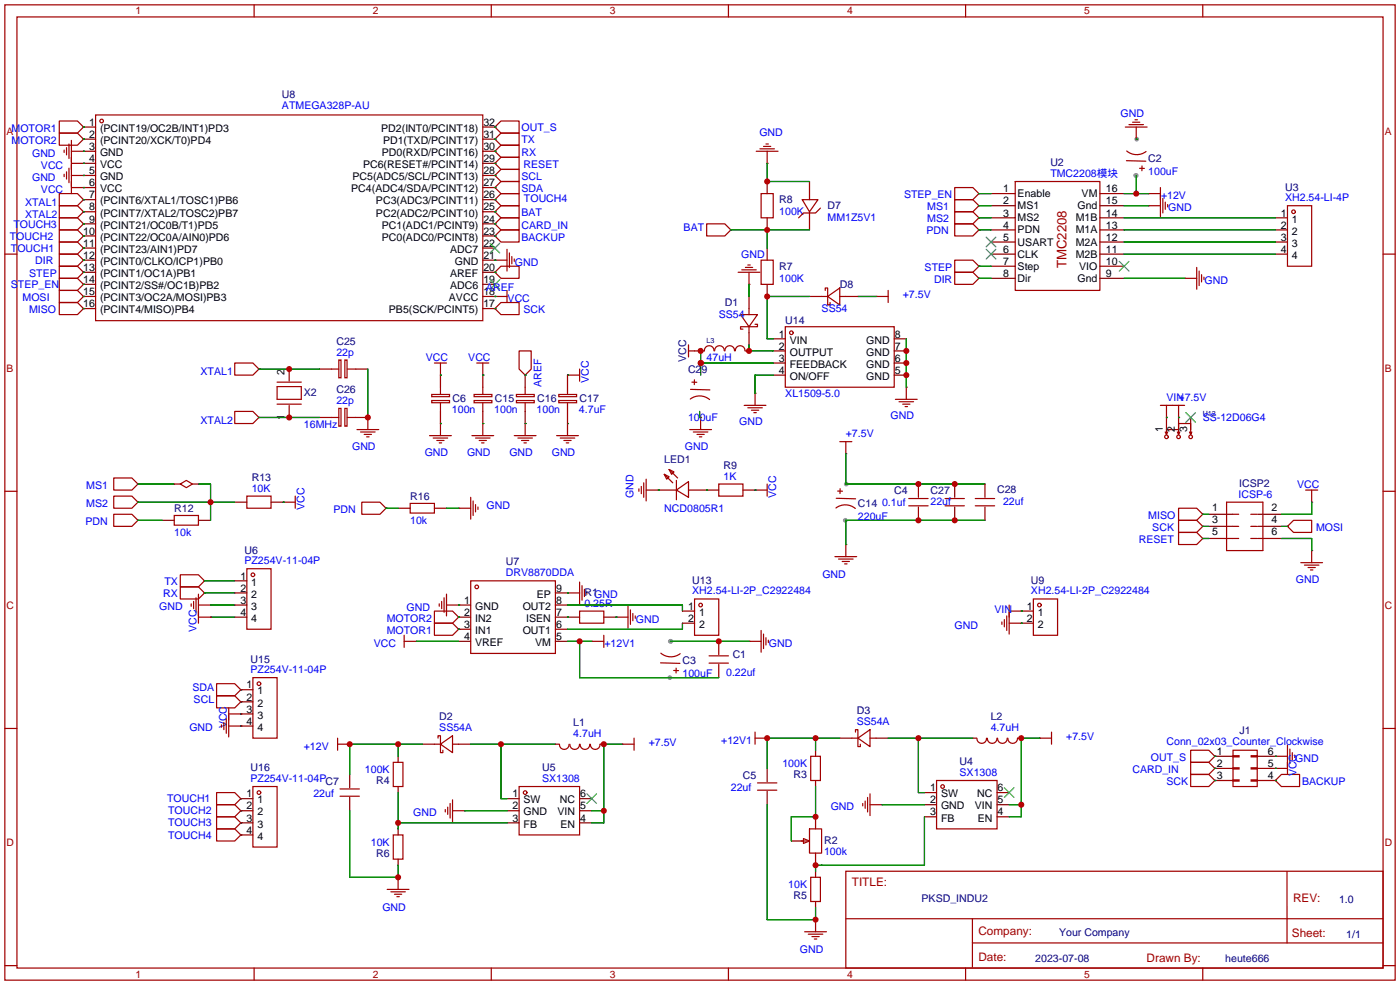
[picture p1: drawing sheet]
<svg xmlns="http://www.w3.org/2000/svg" width="294mm" height="207mm" viewBox="0 0 294 207" stroke-linecap="round" stroke-linejoin="round" font-family="sans-serif">
<g fill="#999">
<circle cx="140.6" cy="142.2" r=".51"/>
<circle cx="140.8" cy="134.6" r=".51"/>
<circle cx="238.4" cy="36.8" r=".51"/>
<circle cx="238.6" cy="29.2" r=".51"/>
<circle cx="177.7" cy="101.6" r=".51"/>
<circle cx="177.4" cy="109.2" r=".51"/>
<circle cx="238.5" cy="36.8" r=".51"/>
<circle cx="140.7" cy="134.6" r=".51"/>
</g>
<g fill="none" stroke="#a10000" stroke-width=".25">
<path d="M1 1h291.9v204.7h-291.9zM3.6 3.6h286.7v199.6h-286.7zM53.3 1v2.6M103.1 1v2.6M152.9 1v2.6M202.7 1v2.6M252.5 1v2.6M12.4 25.4h3.9l1.2 1.3-1.2 1.2h-3.9zM12.4 27.9h3.9l1.2 1.3-1.2 1.3h-3.9zM13.5 31.5v.5M13.5 36.6v.5M14 31v1.5"/>
<path d="M14 36.1v1.5M14.5 30.2v3.1M14.5 35.3v3.1M15 31.8h2.5M15 29.5v11.1M15 34.3h2.5M15 36.8h2.5M15 39.4h2.5M20.1 24.1h81.2v43.2h-81.2zM103.9 39.4l1.3-1.3h3.8v2.5h-3.8zM105.2 25.4h3.8v2.5h-3.8l-1.3-1.2zM105.2 27.9h3.8v2.6h-3.8l-1.3-1.3z"/>
<path d="M105.2 30.5h3.8v2.5h-3.8l-1.3-1.2zM105.2 33h3.8v2.6h-3.8l-1.3-1.3zM105.2 35.6h3.8v2.5h-3.8l-1.3-1.3zM158.7 31.8h4.6M159.5 31.2h3.1M160.3 30.7h1.5M160.8 30.2h.5M161 31.8v2.5M200.4 39.4h3.8l1.3 1.2-1.3 1.3h-3.8zM213.1 38.1h17.8v22.9h-17.8zM236.2 26.7h4.6M236.5 33.7l4 .1"/>
<path d="M236.5 31.7a3.3 3.3 0 0 0 4.1 .1M237 26.2h3M237.7 25.7h1.6M238.3 25.1h.5M238.5 26.7v2.5M239.2 35.3l1 .1M239.7 34.8v1M243.6 39.4v6.1M1 53.3h2.6M12.4 40.6h3.9l1.2 1.3-1.2 1.3h-3.9zM12.4 43.2h3.9l1.2 1.3-1.2 1.2h-3.9zM12.4 45.7h3.9l1.2 1.3-1.2 1.3h-3.9z"/>
<path d="M12.4 48.3h3.9l1.2 1.2-1.2 1.3h-3.9zM12.4 50.8h3.9l1.2 1.3-1.2 1.2h-3.9zM12.4 53.3h3.9l1.2 1.3-1.2 1.3h-3.9zM12.4 55.9h3.9l1.2 1.3-1.2 1.2h-3.9zM12.4 58.4h3.9l1.2 1.3-1.2 1.3h-3.9zM103.9 54.6h2.5M105.2 48.3h3.8v2.5h-3.8l-1.3-1.3zM105.2 55.9h3.8v2.5h-3.8l-1.3-1.2zM105.2 45.7h3.8v2.6h-3.8l-1.3-1.3zM105.2 43.2h3.8v2.5h-3.8l-1.3-1.2zM105.2 40.6h3.8v2.6h-3.8l-1.3-1.3zM106.4 52.3v4.6"/>
<path d="M106.9 53.1v3M107.4 53.8v1.6M107.9 54.4v.5M148.3 47h3.8l1.3 1.3-1.3 1.2h-3.8zM154.9 57.2h4.6M155.7 56.6h3M156.5 56.1h1.5M157 55.6h.5M157.2 57.2v2.5M159.8 54.6h2.5v5.1h-2.5zM159.8 40.6h2.5v5.1h-2.5zM168.4 41.9h3.3l-1.8 2.6z"/>
<path d="M172.2 43.7l-1 1h-2.5l-1.1 1M200.4 54.6h3.8l1.3 1.3-1.3 1.3h-3.8zM200.4 57.2h3.8l1.3 1.2-1.3 1.3h-3.8zM200.4 47h3.8l1.3 1.3-1.3 1.2h-3.8zM200.4 44.5h3.8l1.3 1.2-1.3 1.3h-3.8zM200.4 41.9h3.8l1.3 1.3-1.3 1.3h-3.8zM241 40.6h2.6M241 43.2h2.6M244.1 41.7v3M244.6 42.4v1.5M245.1 42.9v.5M248.7 58.4h2.5"/>
<path d="M251.2 56.1v4.6M251.7 56.9v3M252.2 57.7v1.5M252.7 58.2v.5M270.3 43.2h5v12.7h-5zM290.3 53.3h2.6M12.4 63.5h3.9l1.2 1.3-1.2 1.2h-3.9zM12.4 61h3.9l1.2 1.2-1.2 1.3h-3.9zM49.3 76.2h3.8l1.3 1.3-1.3 1.2h-3.8zM69.6 77.5h1.5M71.1 75.6h.5v3.7h-.5zM72.4 75.6h.4v3.7h-.4z"/>
<path d="M72.9 77.5h1.8M91.2 76.2h2.5M92.5 76.2v2.5M100.1 76.2h2.5M101.3 76.2v2.5M103.9 64.8l1.3-1.3h3.8v2.5h-3.8zM103.9 62.2h2.5M106.4 61v2.5M109 73.7h2.5v3.8l-1.3 1.2-1.2-1.2zM119.1 78.7h2.6M121.7 77.5v2.5M144.5 72.4v2.5"/>
<path d="M144.5 73.7h1.3M145.8 79.7l-.1 1M147.9 73.6a1.01 1.01 0 0 1 1-1 1.01 1.01 0 0 1 1 1M150 73.6a1.01 1.01 0 0 1 1-1 1.01 1.01 0 0 1 1 1M152.2 73.6a1.01 1.01 0 0 1 1-1 1.01 1.01 0 0 1 1 1M154.4 73.6a1.01 1.01 0 0 1 1-1 1.01 1.01 0 0 1 1 1M155.4 66h3.6l-1.8 2.6zM157.2 64.8v1.2M157.2 68.6v1.3M158.5 68.1h.5v.5h-3.6v.5h.6M164.8 68.6h22.9v12.7h-22.9zM172.5 62.2h1.2"/>
<path d="M173.2 61v-.5h.5v3.5h.5v-.5M173.7 62.2l2.6-1.7v3.5zM176.3 62.2h1.2M183.9 62.2h2.5M186.4 61v2.5M49.3 86.4h3.8l1.3 1.2-1.3 1.3h-3.8zM58.2 81.2h5v2.6h-5zM58.2 80.2h5M58.2 84.8h5M69.6 87.6h1.5M71.1 85.7h.5v3.8h-.5zM72.4 85.7h.4v3.8h-.4z"/>
<path d="M72.9 87.6h1.8M74.9 90.2h4.6M75.7 90.7h3M76.5 91.2h1.5M77 91.7h.5M77.2 87.6v2.6M90.2 91.4h4.5M90.6 84.1h3.8v.4h-3.8zM90.6 82.8h3.8v.5h-3.8zM90.9 91.9h3.1M91.7 92.5h1.5M92.2 93h.5"/>
<path d="M92.5 81.3v1.5M92.5 84.6v1.8M92.5 88.9v2.5M99.1 91.4h4.5M99.5 84.1h3.8v.4h-3.8zM99.5 82.8h3.8v.5h-3.8zM99.8 91.9h3.1M100.6 92.5h1.5M101.1 93h.5M101.3 81.3v1.5M101.3 84.6v1.8M101.3 88.9v2.5"/>
<path d="M107.9 91.4h4.6M108.4 84.1h3.7v.4h-3.7zM108.4 82.8h3.7v.5h-3.7zM108.7 91.9h3.1M109.5 92.5h1.5M110 93h.5M110.2 81.3v1.5M110.2 84.6v1.8M110.2 88.9v2.5M116.8 91.4h4.6M117.3 84.1h3.7v.4h-3.7zM117.3 82.8h3.7v.5h-3.7z"/>
<path d="M117.6 91.9h3M118.4 92.5h1.5M118.9 93h.5M119.1 81.3v1.5M119.1 84.6v1.8M119.1 88.9v2.5M139.4 99.6l1.1 .5-.5 .5zM139.4 99.6l1.8 1.7M140.5 98.6l1 .5-.5 .5zM140.5 98.6l1.7 1.7M144.8 90.2h4.6M144.9 83.8a3.3 3.3 0 0 1 4.1 .1"/>
<path d="M145 81.7l4 .1M145.2 80.2h1.1M145.5 90.7h3.1M146.3 91.2h1.5M146.8 91.7h.5M147.1 87.6v2.6M156.2 85.1h4.6M157 85.6h3M157.7 86.1h1.6M158.2 86.6h.5M158.5 82.6v2.5M176.3 92.7h2.5"/>
<path d="M177.5 92.7v2.6M188 83.8h4.5M188.7 84.3h3.1M189.5 84.8h1.5M190 85.3h.5M190.2 81.3v2.5M243.6 85.1h5.1M244.6 90.7l.3 .5M244.9 85.1v2.5M245.1 90.7l-.2 .5M247.1 90.7l.3 .5M247.4 90.2v-1.3h2.5v2.3l.3-.5"/>
<path d="M247.4 85.1v2.5M247.6 90.7l-.2 .5v-1h-2.5v1M249.7 90.7l.2 .5M1 103.1h2.6M23.9 100.3h3.8l1.3 1.3-1.3 1.3h-3.8zM23.9 104.1h3.8l1.3 1.3-1.3 1.3h-3.8zM23.9 108h3.8l1.3 1.2-1.3 1.3h-3.8zM36.6 108.2h5.1v2h-5.1zM37.8 101.6l1.3-.8 1.3 .8-1.3 .8zM51.8 104.1h5.1v2.6h-5.1zM51.8 119.4h5.1v12.7h-5.1zM59.4 105.4h2.6"/>
<path d="M62 104.1v2.6M75.9 105.4h3.9l1.2 1.3-1.2 1.3h-3.9zM86.1 105.7h5.1v2h-5.1zM96.3 106.7h2.5M98.8 104.4v4.6M99.3 105.2v3M99.8 105.9v1.5M100.3 106.4v.5M134.1 102.6v.5M134.6 102.1v1.5M135.1 101.3v3.1M135.6 102.9h2.6"/>
<path d="M135.6 100.6v4.6M142 102.9l2.5-1.8v3.3zM142 100.8v4.1M150.9 101.6h5.1v2.5h-5.1zM158.5 102.9h2.5M161 101.6v2.5M175.3 116.8h4.5M175.5 106.6a3.3 3.3 0 0 1 4 .1M175.5 104.6l4.1 .1M175.8 103.1h1M176 117.3h3.1M176.4 102.6l-.1 1"/>
<path d="M176.8 117.9h1.5M177.3 118.4h.5M177.5 114.3v2.5M190.8 106.2h4M190.8 104.6h4M198.4 106.2h4M198.4 104.6h4M204.7 106.2h4.1M204.7 104.6h4.1M247.4 106.7h3.8l1.3 1.3-1.3 1.2h-3.8zM247.4 109.2h3.8l1.3 1.3-1.3 1.3h-3.8zM247.4 111.8h3.8l1.3 1.2-1.3 1.3h-3.8z"/>
<path d="M257.5 105.4h7.6v10.2h-7.6zM258.7 113h1.3M258.7 110.5h1.3M258.7 108h1.3M262.6 113h1.2M262.6 110.5h1.2M262.6 108h1.2M271.5 109.2h3.8v2.6h-3.8l-1.2-1.3zM273 118.1h4.6M273.8 118.6h3.1M274.1 102.9h2.5M274.6 119.1h1.5"/>
<path d="M275.1 119.6h.5M275.3 102.9v2.5M275.3 115.6v2.5M290.3 103.1h2.6M37.8 120.7h3.9l1.2 1.2-1.2 1.3h-3.9zM37.8 123.2h3.9l1.2 1.3-1.2 1.2h-3.9zM40.1 126.7v.6M40.6 126.2v1.6M41.1 125.5v3M41.7 127h2.5M41.7 124.7v6.1M41.7 129.5h2.5"/>
<path d="M84.8 134.6h2.6M84.8 133.4v2.5M91.2 128.3h3.8l1.3 1.2-1.3 1.3h-3.8zM91.2 130.8h3.8l1.3 1.3-1.3 1.3h-3.8zM92.2 126.7v.6M92.7 126.2v1.6M93.2 125.5v3M93.7 127h2.6M93.7 124.7v4.6M98.8 121.9h17.8v15.3h-17.8zM119.1 124.5h2.6M121.7 128.3h5v2.5h-5z"/>
<path d="M121.7 122.2v4.5M122.2 122.9v3.1M122.7 123.7v1.5M123.2 124.2v.5M124.2 134.6h2.5M126.7 133.4v2.5M129.3 129.5h2.5M131.8 127.3v4.5M132.3 128v3.1M132.8 128.8v1.5M133.3 129.3v.5M138.7 139.1l4 .1"/>
<path d="M138.7 137.1a3.3 3.3 0 0 0 4.1 .1M145.8 125.7h5.1v7.7h-5.1zM148.8 139.2h4.1M148.8 137.7h4.1M157.2 134.6h2.6M159.8 132.3v4.6M160.3 133.1v3M160.8 133.9v1.5M161.3 134.4v.5M210.3 130.6v.5M210.8 130v1.6M211.3 129.3v3"/>
<path d="M211.8 130.8h2.6M211.8 127v6.1M211.8 128.3h2.6M216.9 125.7h5.1v7.7h-5.1zM1 152.9h2.6M45.5 146.1h3.8l1.2 1.2-1.2 1.3h-3.8zM45.5 143.5h3.8l1.2 1.3-1.2 1.3h-3.8zM46.5 152.1v.6M47 151.6v1.6M47.5 150.9v3M48 149.9h2.5M48 148.6v6.1"/>
<path d="M48 152.4h2.5M53.1 142.2h5.1v12.7h-5.1zM70.9 156.2h2.5M70.9 154.9v2.6M91.2 156.2h1.3M91.9 154.9v-.5h.6v3.6h.5v-.5M92.5 156.2l2.5-1.8v3.6zM95 156.2h1.3M117.4 156.2a1.01 1.01 0 0 0 1 1.1 1.01 1.01 0 0 0 1.1-1.1M119.6 156.2a1.01 1.01 0 0 0 1 1.1 1.01 1.01 0 0 0 1-1.1M121.8 156.2a1.01 1.01 0 0 0 1 1.1 1.01 1.01 0 0 0 1-1.1M123.9 156.2a1.01 1.01 0 0 0 1 1.1 1.01 1.01 0 0 0 1.1-1.1"/>
<path d="M130.6 156.2h2.5M133.1 154.9v2.6M141.4 140.7l1 .1M141.9 140.2v1.1M158.5 154.9h2.5M158.5 153.7v2.5M170.2 158.8h2v5h-2zM178.8 154.9h1.3M179.6 153.7v-.5h.5v3.5h.5v-.5M180.1 154.9l2.5-1.7v3.5zM182.6 154.9h1.3M205.1 155a1.01 1.01 0 0 0 1 1 1.01 1.01 0 0 0 1-1"/>
<path d="M207.3 155a1.01 1.01 0 0 0 1 1 1.01 1.01 0 0 0 1-1M209.4 155a1.01 1.01 0 0 0 1 1 1.01 1.01 0 0 0 1-1M211.6 155a1.01 1.01 0 0 0 1 1 1.01 1.01 0 0 0 1-1M218.2 154.9h2.5M220.7 153.7v2.5M249.9 157.5h3.8l1.3 1.3-1.3 1.2h-3.8zM258.8 157.5h5.1v7.6h-5.1zM258.8 158.6h1.3v.3h-1.3zM262.6 158.6h1.3v.3h-1.3zM267.7 158.8h2.6M270.3 156.5v6.1M270.8 157.2v3.1"/>
<path d="M271.3 158v1.5M271.8 158.5v.5M290.3 152.9h2.6M45.5 166.4h3.8l1.2 1.2-1.2 1.3h-3.8zM45.5 168.9h3.8l1.2 1.3-1.2 1.3h-3.8zM45.5 171.5h3.8l1.2 1.2-1.2 1.3h-3.8zM45.5 174h3.8l1.2 1.3-1.2 1.2h-3.8zM53.1 165.1h5.1v12.7h-5.1zM71.4 167.1h4M71.4 165.6h4M82.5 175.3h2.1v5h-2.1zM82.5 160h2.1v5.1h-2.1z"/>
<path d="M93.5 169.9v.5M94 169.4v1.5M94.5 168.7v3M95 170.2h2.5M95 167.9v4.6M109 165.1h12.7v10.2h-12.7zM159 165.9h4.1M159 164.3h4.1M168.1 176.5h1.3M168.7 176l1.2 .5-1.2 .5zM169.9 174h2.6v5.1h-2.6zM181.1 168.7v.5"/>
<path d="M181.6 168.1v1.6M182.1 167.4v3M182.6 168.9h2.6M182.6 166.6v4.6M196.6 163.8h12.7v10.2h-12.7zM249.9 160h3.8l1.3 1.3-1.3 1.3h-3.8zM249.9 162.6h3.8l1.3 1.2-1.3 1.3h-3.8zM258.8 163.7h1.3v.3h-1.3zM258.8 161.2h1.3v.2h-1.3zM262.6 163.7h1.3v.3h-1.3zM262.6 161.2h1.3v.2h-1.3zM267.7 161.3h2.6"/>
<path d="M269 162.6h3.8v2.5h-3.8l-1.3-1.3zM81.3 186.7h4.6M82 187.2h3.1M82.8 187.7h1.5M83.3 188.2h.5M83.6 184.2v2.5M168.9 195.6h4.6M169.7 196.1h3M170.2 184.2h2v5h-2zM170.4 196.6h1.6M170.9 197.1h.5M171.2 193v2.6"/>
<path d="M177.5 182.9h112.8v20.3h-112.8zM177.6 192.8h112.6M204.1 197.9h86.1M204.1 192.8v10.2M270.2 182.9v15M1 202.7h2.6M53.3 203.2v2.5M103.1 203.2v2.5M152.9 203.2v2.5M202.7 203.2v2.5M252.5 203.2v2.5M290.3 202.7h2.6"/>
<circle cx="21.3" cy="25.4" r=".38"/>
<circle cx="271.5" cy="44.5" r=".38"/>
<circle cx="166.1" cy="69.9" r=".38"/>
<circle cx="244.9" cy="91.7" r=".38"/>
<circle cx="247.4" cy="91.7" r=".38"/>
<circle cx="249.9" cy="91.7" r=".38"/>
<circle cx="53.1" cy="120.7" r=".38"/>
<circle cx="100.1" cy="123.2" r=".38"/>
<circle cx="147.1" cy="127" r=".38"/>
<circle cx="218.2" cy="127" r=".38"/>
<circle cx="54.4" cy="143.5" r=".38"/>
<circle cx="54.4" cy="166.4" r=".38"/>
<circle cx="110.2" cy="166.4" r=".38"/>
<circle cx="197.9" cy="165.1" r=".38"/>
</g>
<g fill="none" stroke="#870000" stroke-width=".25">
<path d="M17.5 31.8h.1M17.5 34.3h.1M17.5 36.8h.1M17.5 39.4h.1M17.5 26.7h.1M17.5 29.2h.1M17.5 26.7h2.6M17.5 29.2h2.6M17.5 31.8h2.6M17.5 34.3h2.6M17.5 36.8h2.6M17.5 39.4h2.6"/>
<path d="M101.3 26.7h2.6M101.3 29.2h2.6M101.3 31.8h2.6M101.3 34.3h2.6M101.3 36.8h2.6M101.3 39.4h2.6M103.9 26.7h.1M103.9 29.2h.1M103.9 31.8h.1M103.9 34.3h.1M103.9 36.8h.1M103.9 39.4h.1"/>
<path d="M161 34.3h.1M161 38.1v2.5M169.9 38.1v3.8M238.5 29.2h.1M17.5 41.9h.1M17.5 44.5h.1M17.5 47h.1M17.5 49.5h.1M17.5 52.1h.1M17.5 54.6h.1M17.5 57.2h.1M17.5 59.7h.1"/>
<path d="M17.5 41.9h2.6M17.5 44.5h2.6M17.5 47h2.6M17.5 49.5h2.6M17.5 52.1h2.6M17.5 54.6h2.6M17.5 57.2h2.6M17.5 59.7h2.6M101.3 41.9h2.6M101.3 44.5h2.6M101.3 47h2.6M101.3 49.5h2.6"/>
<path d="M101.3 52.1h2.6M101.3 54.6h2.6M101.3 57.2h2.6M101.3 59.7h2.6M103.9 49.5h.1M103.9 57.2h.1M103.9 54.6h.1M103.9 47h.1M103.9 44.5h.1M103.9 41.9h.1M153.4 48.3h.1M157.2 59.7h.1"/>
<path d="M161 45.7v2.6M161 52.1v2.5M161 59.7v2.5M169.9 44.5v3.8M205.5 55.9h.1M205.5 40.6h.1M205.5 58.4h.1M205.5 48.3h.1M205.5 45.7h.1M205.5 43.2h.1M208 40.6h5.1M208 43.2h5.1"/>
<path d="M208 45.7h5.1M208 48.3h5.1M208 50.8h5.1M208 53.3h5.1M208 55.9h5.1M208 58.4h5.1M230.9 40.6h5.1M230.9 43.2h5.1M230.9 45.7h5.1M230.9 48.3h5.1M230.9 50.8h5.1M230.9 53.3h5.1"/>
<path d="M230.9 55.9h5.1M230.9 58.4h5.1M241 40.6h.1M241 43.2h.1M248.7 58.4h.1M267.7 45.7h2.6M267.7 48.3h2.6M267.7 50.8h2.6M267.7 53.3h2.6M17.5 64.8h.1M17.5 62.2h.1M17.5 62.2h2.6"/>
<path d="M17.5 64.8h2.6M54.4 77.5h.1M60.7 77.5v2.5M67.1 77.5h2.5M74.7 77.5h2.5M92.5 78.7h.1M92.5 78.7v2.6M101.3 78.7h.1M101.3 62.2h2.6M101.3 64.8h2.6M101.3 78.7v2.6M103.9 64.8h.1"/>
<path d="M103.9 62.2h.1M110.2 78.7h.1M110.2 78.7v2.6M119.1 78.7h.1M119.1 78.7v2.6M145.8 73.7h2M156.5 73.7h.7M157.2 62.2v2.6M157.2 69.9v2.5M162.3 71.1h2.5M162.3 73.7h2.5M162.3 76.2h2.5"/>
<path d="M162.3 78.7h2.5M169.9 62.2h2.6M177.5 62.2h2.6M183.9 62.2h.1M187.7 71.1h2.5M187.7 73.7h2.5M187.7 76.2h2.5M187.7 78.7h2.5M54.4 87.6h.1M60.7 85.1v2.5M67.1 87.6h2.5M74.7 87.6h2.5"/>
<path d="M77.2 87.6h.1M92.5 88.9h.1M92.5 86.4v2.5M101.3 88.9h.1M101.3 86.4v2.5M110.2 88.9h.1M110.2 86.4v2.5M119.1 88.9h.1M119.1 86.4v2.5M147.1 87.6h.1M158.5 82.6h.1M177.5 95.3h.1"/>
<path d="M190.2 81.3h.1M244.9 87.6h.1M244.9 87.6v2.6M247.4 87.6h.1M247.4 87.6v2.6M249.9 87.6v2.6M29 101.6h.1M29 105.4h.1M29 109.2h.1M34 109.2h2.6M36.6 101.6h1.2M40.4 101.6h1.3"/>
<path d="M41.7 109.2h2.5M49.3 105.4h2.5M56.9 105.4h2.5M59.4 105.4h.1M81 106.7h.1M83.6 106.7h2.5M91.2 106.7h2.5M96.3 106.7h.1M138.2 102.9h.1M138.2 102.9h3.8M144.5 102.9h6.4M156 102.9h2.5"/>
<path d="M158.5 102.9h.1M177.5 114.3h.1M192.8 101.6v2.8M192.8 106.4v2.8M200.4 101.6v2.8M200.4 106.4v2.8M206.8 101.6v2.8M206.8 106.4v2.8M252.5 108h.1M252.5 110.5h.1M252.5 113h.1M253.7 108h5"/>
<path d="M253.7 110.5h5M253.7 113h5M264 108h5M264 110.5h5M264 113h5M270.3 110.5h.1M275.3 115.6h.1M275.3 105.4h.1M42.9 121.9h.1M42.9 124.5h.1M44.2 127h.1M44.2 129.5h.1"/>
<path d="M49.3 127h2.5M49.3 129.5h2.5M49.3 124.5h2.5M49.3 121.9h2.5M87.4 134.6h.1M96.3 129.5h.1M96.3 132.1h.1M96.3 127h.1M96.3 127h2.5M96.3 129.5h2.5M96.3 132.1h2.5M96.3 134.6h2.5"/>
<path d="M116.6 127h2.5M116.6 129.5h5.1M116.6 132.1h2.5M116.6 134.6h2.5M116.6 124.5h2.5M119.1 124.5h.1M124.2 134.6h.1M126.7 129.5h2.6M129.3 129.5h.1M143.3 128.3h2.5M143.3 130.8h2.5M150.9 134.6v2.8"/>
<path d="M150.9 139.4v2.8M157.2 134.6h.1M214.4 130.8h.1M214.4 128.3h.1M214.4 128.3h2.5M214.4 130.8h2.5M50.5 147.3h.1M50.5 144.8h.1M50.5 149.9h.1M50.5 152.4h.1M50.5 144.8h2.6M50.5 147.3h2.6"/>
<path d="M50.5 149.9h2.6M50.5 152.4h2.6M73.4 156.2h.1M83.6 158.8v1.2M88.6 156.2h2.6M96.3 156.2h2.5M116.6 156.2h.7M126 156.2h.7M130.6 156.2h.1M161 154.9h.1M171.2 157.5v1.3M176.3 154.9h2.5"/>
<path d="M183.9 154.9h2.5M204.2 154.9h.8M213.6 154.9h.8M218.2 154.9h.1M255 158.8h.1M255 158.8h3.8M263.9 158.8h3.8M267.7 158.8h.1M50.5 167.6h.1M50.5 170.2h.1M50.5 172.7h.1M50.5 175.3h.1"/>
<path d="M50.5 167.6h2.6M50.5 170.2h2.6M50.5 172.7h2.6M50.5 175.3h2.6M73.4 162.6v2.8M73.4 167.4v2.8M83.6 165.1v1.3M83.6 174v1.3M97.5 170.2h.1M106.4 167.6h2.6M106.4 170.2h2.6M106.4 172.7h2.6"/>
<path d="M121.7 167.6h2.5M121.7 170.2h2.5M121.7 172.7h2.5M161 161.3v2.8M161 166.1v2.8M166.1 176.5h2.6M171.2 163.8v1.3M171.2 171.5v2.5M171.2 179.1v2.5M185.2 168.9h.1M194.1 166.4h2.5M194.1 168.9h2.5"/>
<path d="M194.1 171.5h2.5M209.3 166.4h2.5M209.3 168.9h2.5M209.3 171.5h2.5M255 161.3h.1M255 163.8h.1M255 161.3h3.8M255 163.8h3.8M263.9 161.3h3.8M263.9 163.8h3.8M267.7 163.8h.1M267.7 161.3h.1"/>
<path d="M83.6 184.2h.1M83.6 180.3v1.3M171.2 193h.1M171.2 182.9v1.3M171.2 189.2v1.3"/>
</g>
<g fill="none" stroke="#3c3" stroke-width=".25">
<path d="M102.9 58.7l2 2M102.9 51.1l2 2M104.9 58.7l-2 2M104.9 51.1l-2 2M207 52.3l2 2.1M207 49.8l2 2M209 52.3l-2 2.1M209 49.8l-2 2M234.9 54.9l2.1 2M237 54.9l-2.1 2M248.9 86.6l2.1 2M251 86.6l-2.1 2"/>
<path d="M123.2 166.6l2 2.1M125.2 166.6l-2 2.1M210.8 165.4l2.1 2M212.9 165.4l-2.1 2"/>
</g>
<g fill="none" stroke="#008700" stroke-width=".25">
<path d="M17.5 26.7h.1M17.5 29.2h.1M17.5 31.8h.1M17.5 34.3h.1M17.5 36.8h.1M17.5 39.4h.1M103.9 39.4h.1M103.9 36.8h.1M103.9 34.3h.1M103.9 31.8h.1M103.9 29.2h.1M103.9 26.7h.1"/>
<path d="M161 34.3v3.8h8.9M238.5 29.2h.1M238.5 36.8v3.8M17.5 41.9h.1M17.5 44.5h.1M17.5 47h.1M17.5 49.5h.1M17.5 52.1h.1M17.5 54.6h.1M17.5 57.2h.1M17.5 59.7h.1M103.9 57.2h.1"/>
<path d="M103.9 54.6h.1M103.9 49.5h.1M103.9 47h.1M103.9 44.5h.1M103.9 41.9h.1M153.4 48.3h16.5M157.2 59.7v2.5M161 48.3v3.8M205.5 40.6h2.5M205.5 55.9h2.5M205.5 58.4h2.5M205.5 43.2h2.5"/>
<path d="M205.5 45.7h2.5M205.5 48.3h2.5M236 40.6h5M236 58.4h12.7M236 43.2h5M236 45.7h31.7M236 48.3h31.7M236 50.8h31.7M236 53.3h31.7M17.5 62.2h.1M17.5 64.8h.1M54.4 77.5h12.7"/>
<path d="M77.2 77.5v10.1M92.5 78.7h.1M101.3 78.7h.1M103.9 64.8h.1M103.9 62.2h.1M110.2 78.7h.1M119.1 78.7h.1M147.1 73.7v5M157.2 72.4v1.3h5.1M162.3 76.2h-15.1M162.3 78.7h-3.8v3.9M169.9 62.2h-8.9v8.9h1.3"/>
<path d="M180.1 62.2h3.8M190.2 71.1v10.2M54.4 87.6h12.7M92.5 88.9h.1M101.3 88.9h.1M110.2 88.9h.1M119.1 88.9h.1M146.9 86.4v1.2h.2M177.5 95.3v6.3h29.3M244.9 87.6h.1M247.4 87.6h.1M29 101.6h7.6"/>
<path d="M29 109.2h5M29 105.4h20.3M41.7 101.6h2.5v7.6M59.4 105.4h.1M81 106.7h2.6M93.7 106.7h2.6M138.2 102.9h.1M148.3 102.9h.1M158.5 102.9h.1M206.8 109.2h-29.3v5.1M252.5 110.5h1.2M252.5 108h1.2"/>
<path d="M252.5 113h1.2M269 110.5h1.3M269 113h6.3v2.6M275.3 105.4v2.6h-6.3M42.9 121.9h6.4M42.9 124.5h6.4M44.2 127h5.1M44.2 129.5h5.1M87.4 134.6h8.9M96.3 127h.1M96.3 129.5h.1M96.3 132.1h.1"/>
<path d="M119.1 129.5h.1M119.1 124.5h.1M119.1 127h24.2v1.3M119.1 134.6h5.1M121.7 134.6v7.6h29.2M129.3 129.5h.1M140.7 134.6h16.5M143.3 130.8v1.3h-24.2M214.4 128.3h.1M214.4 130.8h.1M50.5 147.3h.1M50.5 144.8h.1"/>
<path d="M50.5 149.9h.1M50.5 152.4h.1M83.6 156.2v2.6M88.6 156.2h-15.2v6.4M98.8 156.2h17.8M105.2 156.2v11.4h1.2M130.6 156.2h-3.9v16.5h-2.5M171.2 154.9v2.6M176.3 154.9h-15.3v6.4M186.4 154.9h17.8M192.8 154.9v11.5h1.3M218.2 154.9h-3.8v16.6h-2.6"/>
<path d="M255 158.8h.1M267.7 158.8h.1M50.5 167.6h.1M50.5 170.2h.1M50.5 172.7h.1M50.5 175.3h.1M73.4 170.2v14h10.2v-2.6M83.6 172.7h22.8M83.6 166.4v7.6M97.5 170.2h8.9M124.2 170.2h2.5M161 168.9v24.1h10.2v-2.5"/>
<path d="M171.2 165.1v6.4h-5.1v5M185.2 168.9h8.9M194.1 171.5v10.1h-22.9v1.3M211.8 168.9h2.6M255 161.3h.1M255 163.8h.1M267.7 163.8h.1M267.7 161.3h.1"/>
</g>
<g fill="#c00">
<circle cx="238.5" cy="40.6" r=".63"/>
<circle cx="192.8" cy="101.6" r=".63"/>
<circle cx="200.4" cy="101.6" r=".63"/>
<circle cx="192.8" cy="109.2" r=".63"/>
<circle cx="200.4" cy="109.2" r=".63"/>
<circle cx="121.7" cy="134.6" r=".63"/>
<circle cx="150.9" cy="134.6" r=".63"/>
<circle cx="126.7" cy="156.2" r=".63"/>
<circle cx="126.7" cy="170.2" r=".63"/>
<circle cx="83.6" cy="172.7" r=".63"/>
<circle cx="73.4" cy="156.2" r=".63"/>
<circle cx="83.6" cy="156.2" r=".63"/>
<circle cx="83.6" cy="184.1" r=".63"/>
<circle cx="105.2" cy="156.2" r=".63"/>
<circle cx="161" cy="154.9" r=".63"/>
<circle cx="171.2" cy="154.9" r=".63"/>
<circle cx="192.8" cy="154.9" r=".63"/>
<circle cx="171.2" cy="193" r=".63"/>
<circle cx="214.4" cy="154.9" r=".63"/>
<circle cx="214.4" cy="168.9" r=".63"/>
<circle cx="171.2" cy="181.6" r=".63"/>
<circle cx="171.2" cy="171.4" r=".63"/>
<circle cx="60.7" cy="77.5" r=".63"/>
<circle cx="77.2" cy="87.6" r=".63"/>
<circle cx="60.7" cy="87.6" r=".63"/>
<circle cx="161" cy="48.3" r=".63"/>
<circle cx="161" cy="38.1" r=".63"/>
<circle cx="147.1" cy="73.7" r=".63"/>
<circle cx="147.1" cy="76.2" r=".63"/>
<circle cx="147.2" cy="76.2" r=".64"/>
<circle cx="157.2" cy="73.7" r=".63"/>
<circle cx="190.2" cy="73.7" r=".63"/>
<circle cx="190.2" cy="76.2" r=".63"/>
<circle cx="190.2" cy="78.7" r=".63"/>
<circle cx="161" cy="62.2" r=".63"/>
<circle cx="44.2" cy="105.4" r=".63"/>
</g>
<text font-size="2.8" fill="#a00000" x="223.9" y="56.3" transform="rotate(-90 223.9 56.3)">TMC2208</text>
<g font-size="2.5" fill="#a00000">
<text x="178.8" y="186">TITLE:</text>
<text x="271.4" y="189.4">REV:</text>
<text x="205.4" y="196.2">Company:</text>
<text x="271.2" y="196.7">Sheet:</text>
<text x="205.4" y="201.8">Date:</text>
<text x="240.7" y="201.8">Drawn By:</text>
</g>
<g font-size="2.2" fill="#a00000">
<text x="28.4" y="3">1</text>
<text x="78.2" y="3">2</text>
<text x="128" y="3">3</text>
<text x="177.8" y="3">4</text>
<text x="227.6" y="3">5</text>
<text x="1.4" y="28.3">A</text>
<text x="290.7" y="28.3">A</text>
<text x="1.4" y="78.1">B</text>
<text x="290.7" y="78.1">B</text>
<text x="1.4" y="127.9">C</text>
<text x="290.7" y="127.9">C</text>
<text x="1.4" y="177.7">D</text>
<text x="290.7" y="177.7">D</text>
<text x="28.4" y="205.2">1</text>
<text x="78.2" y="205.2">2</text>
<text x="128" y="205.2">3</text>
<text x="177.8" y="205.2">4</text>
<text x="227.6" y="205.2">5</text>
</g>
<g font-size="2.2" fill="#000080">
<text x="59.2" y="20.6">U8</text>
<text x="220.5" y="34.9">U2</text>
<text x="241" y="34">C2</text>
<text x="269.8" y="40">U3</text>
<text x="163.6" y="42.7">R8</text>
<text x="173.7" y="43.9">D7</text>
<text x="163.6" y="56.6">R7</text>
<text x="152.1" y="64.3">D1</text>
<text x="176.3" y="60.5">D8</text>
<text x="164.8" y="68.1">U14</text>
<text x="70.6" y="72.4">C25</text>
<text x="144" y="76" transform="rotate(-90 144 76)">VCC</text>
<text x="63.8" y="83.1">X2</text>
<text x="70.6" y="82.6">C26</text>
<text x="144.4" y="78.2">C29</text>
<text x="95" y="84.5">C6</text>
<text x="103.9" y="84.5">C15</text>
<text x="112.8" y="84.5">C16</text>
<text x="121.7" y="84.5">C17</text>
<text x="52.8" y="101">R13</text>
<text x="139.4" y="97.3">LED1</text>
<text x="151.9" y="98.4">R9</text>
<text x="36.6" y="107.4">R12</text>
<text x="86.1" y="104.9">R16</text>
<text x="180.1" y="106.4">C14</text>
<text x="187.7" y="103.8">C4</text>
<text x="195.3" y="103.8">C27</text>
<text x="209.3" y="103.5">C28</text>
<text x="260.1" y="102.2">ICSP2</text>
<text x="51.3" y="116.2">U6</text>
<text x="106.2" y="118.7">U7</text>
<text x="122.7" y="125.1">R1GND</text>
<text x="145.3" y="122.6">U13</text>
<text x="216.4" y="122.6">U9</text>
<text x="52.6" y="139.1">U15</text>
<text x="143.3" y="139.4">C3</text>
<text x="153.8" y="138.2">C1</text>
<text x="179.8" y="150">D3</text>
<text x="92.2" y="151.2">D2</text>
<text x="120.3" y="152.5">L1</text>
<text x="208" y="151.2">L2</text>
<text x="260.2" y="154.1">J1</text>
<text x="52.6" y="161.9">U16</text>
<text x="113.8" y="161.8">U5</text>
<text x="201.4" y="160.5">U4</text>
<text x="68.3" y="164.7">C7</text>
<text x="78.9" y="164.6">R4</text>
<text x="156" y="163.4">C5</text>
<text x="166.6" y="163.3">R3</text>
<text x="78.9" y="179.9">R6</text>
<text x="173" y="177.2">R2</text>
<text x="166.6" y="188.7">R5</text>
<text x="193.5" y="189.4">PKSD_INDU2</text>
<text x="281.1" y="189.5">1.0</text>
<text x="222.3" y="196.4">Your Company</text>
<text x="282.6" y="196.9">1/1</text>
<text x="217.3" y="202">2023-07-08</text>
<text x="257.2" y="201.9">heute666</text>
</g>
<g font-size="2.2" fill="#00f">
<text x="59.2" y="23">ATMEGA328P-AU</text>
<text x="2.4" y="27.6">MOTOR1</text>
<text x="109.5" y="27.6">OUT_S</text>
<text x="159.4" y="28.5">GND</text>
<text x="235.2" y="24.5">GND</text>
<text x="2.4" y="30.2">MOTOR2</text>
<text x="6.7" y="32.9">GND</text>
<text x="8.6" y="35.4">VCC</text>
<text x="109.5" y="30.1">TX</text>
<text x="109.5" y="32.7">RX</text>
<text x="109.9" y="35.2">RESET</text>
<text x="6.7" y="38">GND</text>
<text x="8.6" y="40.5">VCC</text>
<text x="109.5" y="37.7">SCL</text>
<text x="109.5" y="40.3">SDA</text>
<text x="189.8" y="41.6">STEP_EN</text>
<text x="220.5" y="37.1">TMC2208模块</text>
<text x="241" y="36.8">100uF</text>
<text x="243.7" y="41.8">+12V</text>
<text x="2.8" y="47.9">TOUCH3</text>
<text x="5.3" y="43.2">XTAL1</text>
<text x="5.3" y="45.8">XTAL2</text>
<text x="109.5" y="48">CARD_IN</text>
<text x="109.5" y="45.4">BAT</text>
<text x="110" y="42.4">TOUCH4</text>
<text x="163.6" y="45.2">100K</text>
<text x="173.7" y="46.5">MM1Z5V1</text>
<text x="194.6" y="46.7">MS2</text>
<text x="194.6" y="44.1">MS1</text>
<text x="245.2" y="44.3">GND</text>
<text x="269.8" y="42.2">XH2.54-LI-4P</text>
<text x="2" y="50.3">TOUCH2</text>
<text x="2.3" y="52.8">TOUCH1</text>
<text x="109.5" y="50.5">BACKUP</text>
<text x="143.5" y="48.5">BAT</text>
<text x="194.5" y="49.2">PDN</text>
<text x="6.1" y="58.1">STEP</text>
<text x="7.4" y="55.4">DIR</text>
<text x="108.1" y="55.8">GND</text>
<text x="155.6" y="54.2">GND</text>
<text x="163.6" y="59.2">100K</text>
<text x="194.1" y="56.8">STEP</text>
<text x="196.1" y="59.4">DIR</text>
<text x="252.9" y="59.6">GND</text>
<text x="2.3" y="60.5">STEP_EN</text>
<text x="4.7" y="63.2">MOSI</text>
<text x="6.1" y="65.7">MISO</text>
<text x="102" y="61.2">AREF</text>
<text x="106.6" y="63.4">VCC</text>
<text x="109.9" y="65.7">SCK</text>
<text x="172.5" y="65.5">SS54</text>
<text x="189.5" y="62.5">+7.5V</text>
<text x="150.9" y="66.8">SS54</text>
<text x="70.6" y="74.6">22p</text>
<text x="89.4" y="75.8">VCC</text>
<text x="98.3" y="75.8">VCC</text>
<text x="148.3" y="75.7">47uH</text>
<text x="42.1" y="78.8">XTAL1</text>
<text x="113.7" y="81.1" transform="rotate(-90 113.7 81.1)">AREF</text>
<text x="123.6" y="80.4" transform="rotate(-90 123.6 80.4)">VCC</text>
<text x="164.8" y="83.3">XL1509-5.0</text>
<text x="42.1" y="89">XTAL2</text>
<text x="63.8" y="89.8">16MHz</text>
<text x="70.6" y="84.8">22p</text>
<text x="94.9" y="86.8">100n</text>
<text x="103.8" y="86.8">100n</text>
<text x="112.6" y="86.8">100n</text>
<text x="121.5" y="86.8">4.7uF</text>
<text x="144.4" y="88.4">100uF</text>
<text x="155.2" y="89.3">GND</text>
<text x="186.9" y="88">GND</text>
<text x="244.9" y="84.2">VIN</text>
<text x="247.4" y="84.2">+7.5V</text>
<text x="252.5" y="88.3">SS-12D06G4</text>
<text x="73.9" y="94.4">GND</text>
<text x="89.2" y="95.6">GND</text>
<text x="98" y="95.6">GND</text>
<text x="106.9" y="95.6">GND</text>
<text x="115.8" y="95.6">GND</text>
<text x="143.8" y="94.4">GND</text>
<text x="177.5" y="91.8">+7.5V</text>
<text x="151.9" y="100.7">1K</text>
<text x="18.1" y="102.5">MS1</text>
<text x="18.1" y="106.4">MS2</text>
<text x="52.8" y="103.2">10K</text>
<text x="63.9" y="107.1" transform="rotate(-90 63.9 107.1)">VCC</text>
<text x="70" y="107.6">PDN</text>
<text x="102.1" y="106.8">GND</text>
<text x="133" y="104.5" transform="rotate(-90 133 104.5)">GND</text>
<text x="139.4" y="107.4">NCD0805R1</text>
<text x="162.9" y="104.5" transform="rotate(-90 162.9 104.5)">VCC</text>
<text x="185.2" y="106.3">0.1uf</text>
<text x="195.3" y="106">22uf</text>
<text x="210.6" y="106">22uf</text>
<text x="260" y="104.5">ICSP-6</text>
<text x="272.3" y="102.5">VCC</text>
<text x="18" y="110.2">PDN</text>
<text x="36.6" y="112.5">10k</text>
<text x="86.1" y="110">10k</text>
<text x="180.1" y="109.2">220uF</text>
<text x="239" y="114">RESET</text>
<text x="241" y="108.9">MISO</text>
<text x="241.9" y="111.5">SCK</text>
<text x="276.3" y="111.5">MOSI</text>
<text x="51.3" y="118.4">PZ254V-11-04P</text>
<text x="34.3" y="125.4">RX</text>
<text x="34.5" y="122.9">TX</text>
<text x="106.2" y="120.9">DRV8870DDA</text>
<text x="145.3" y="124.8">XH2.54-LI-2P_C2922484</text>
<text x="172.6" y="121.4">GND</text>
<text x="216.4" y="124.8">XH2.54-LI-2P_C2922484</text>
<text x="272" y="122.3">GND</text>
<text x="33.4" y="128.1">GND</text>
<text x="81.2" y="130.5">MOTOR2</text>
<text x="85.3" y="128.2">GND</text>
<text x="122.7" y="127.3">0.25R</text>
<text x="133.5" y="130.7">GND</text>
<text x="200.4" y="132">GND</text>
<text x="208.8" y="128.6">VIN</text>
<text x="41.3" y="132.6" transform="rotate(-90 41.3 132.6)">VCC</text>
<text x="78.4" y="135.8">VCC</text>
<text x="81.2" y="133">MOTOR1</text>
<text x="126.9" y="135.8">+12V1</text>
<text x="161.4" y="135.8">GND</text>
<text x="52.6" y="141.3">PZ254V-11-04P</text>
<text x="143.3" y="142.2">100uF</text>
<text x="152.4" y="142">0.22uf</text>
<text x="40.4" y="145">SDA</text>
<text x="40.6" y="147.6">SCL</text>
<text x="39.8" y="153.5">GND</text>
<text x="47.6" y="152.9" transform="rotate(-90 47.6 152.9)">VCC</text>
<text x="92.2" y="153.5">SS54A</text>
<text x="120.3" y="154.8">4.7uH</text>
<text x="179.8" y="152.2">SS54A</text>
<text x="208" y="153.5">4.7uH</text>
<text x="223.8" y="155.3">+7.5V</text>
<text x="63.8" y="157.4">+12V</text>
<text x="136.2" y="156.5">+7.5V</text>
<text x="151.4" y="156.1">+12V1</text>
<text x="164.2" y="161">100K</text>
<text x="241.6" y="159.7">OUT_S</text>
<text x="244.9" y="156.4">Conn_02x03_Counter_Clockwise</text>
<text x="271.9" y="159.9">GND</text>
<text x="52.6" y="164.1">PZ254V-11-04P</text>
<text x="65.8" y="167.3">22uf</text>
<text x="76.6" y="162.3">100K</text>
<text x="113.8" y="164.1">SX1308</text>
<text x="153.4" y="166">22uf</text>
<text x="201.4" y="162.8">SX1308</text>
<text x="237.7" y="162.3">CARD_IN</text>
<text x="244.9" y="164.8">SCK</text>
<text x="272.2" y="162.9" transform="rotate(-90 272.2 162.9)">VCC</text>
<text x="273.3" y="164.8">BACKUP</text>
<text x="35.1" y="168.4">TOUCH1</text>
<text x="35.3" y="170.9">TOUCH2</text>
<text x="35.3" y="173.5">TOUCH3</text>
<text x="86.7" y="171.3">GND</text>
<text x="174.4" y="170.1">GND</text>
<text x="35.3" y="176">TOUCH4</text>
<text x="77.8" y="177.5">10K</text>
<text x="173" y="179.5">100k</text>
<text x="80.3" y="191.2">GND</text>
<text x="165.5" y="186.4">10K</text>
<text x="167.9" y="200.1">GND</text>
</g>
<g font-size="2.2">
<text x="18.7" y="26.4">1</text>
<text x="18.7" y="28.9">2</text>
<text x="21" y="27.7">(PCINT19/OC2B/INT1)PD3</text>
<text x="80" y="27.7">PD2(INT0/PCINT18)</text>
<text x="101.5" y="28.9">31</text>
<text x="101.5" y="26.4">32</text>
<text x="18.7" y="31.5">3</text>
<text x="18.7" y="34">4</text>
<text x="21" y="30.2">(PCINT20/XCK/T0)PD4</text>
<text x="21" y="32.7">GND</text>
<text x="21" y="35.3">VCC</text>
<text x="76.2" y="35.3">PC6(RESET#/PCINT14)</text>
<text x="80.2" y="32.7">PD0(RXD/PCINT16)</text>
<text x="80.4" y="30.2">PD1(TXD/PCINT17)</text>
<text x="101.5" y="34">29</text>
<text x="101.5" y="31.5">30</text>
<text x="18.7" y="36.6">5</text>
<text x="18.7" y="39.1">6</text>
<text x="18.7" y="41.6">7</text>
<text x="21" y="37.8">GND</text>
<text x="21" y="40.4">VCC</text>
<text x="73.7" y="40.4">PC4(ADC4/SDA/PCINT12)</text>
<text x="74" y="37.8">PC5(ADC5/SCL/PCINT13)</text>
<text x="101.5" y="41.6">26</text>
<text x="101.5" y="39.1">27</text>
<text x="101.5" y="36.6">28</text>
<text x="210.6" y="40.4">1</text>
<text x="213.6" y="41.4">Enable</text>
<text x="227" y="41.4">VM</text>
<text x="232.2" y="40.4">16</text>
<text x="18.7" y="44.2">8</text>
<text x="18.7" y="46.7">9</text>
<text x="21" y="42.9">(PCINT6/XTAL1/TOSC1)PB6</text>
<text x="21" y="45.4">(PCINT7/XTAL2/TOSC2)PB7</text>
<text x="21" y="48">(PCINT21/OC0B/T1)PD5</text>
<text x="78.9" y="45.4">PC2(ADC2/PCINT10)</text>
<text x="78.9" y="42.9">PC3(ADC3/PCINT11)</text>
<text x="80.2" y="48">PC1(ADC1/PCINT9)</text>
<text x="101.5" y="46.7">24</text>
<text x="101.5" y="44.2">25</text>
<text x="210.6" y="48">4</text>
<text x="210.6" y="45.4">3</text>
<text x="210.6" y="42.9">2</text>
<text x="213.6" y="46.5">MS2</text>
<text x="213.6" y="43.9">MS1</text>
<text x="225.8" y="46.5">M1B</text>
<text x="226.2" y="43.9">Gnd</text>
<text x="232.2" y="42.9">15</text>
<text x="232.2" y="45.4">14</text>
<text x="232.2" y="48">13</text>
<text x="268.9" y="45.4">1</text>
<text x="268.9" y="48">2</text>
<text x="271.2" y="46.7">1</text>
<text x="17.5" y="49.3">10</text>
<text x="17.5" y="51.8">11</text>
<text x="21" y="50.5">(PCINT22/OC0A/AIN0)PD6</text>
<text x="21" y="53.1">(PCINT23/AIN1)PD7</text>
<text x="80.2" y="50.5">PC0(ADC0/PCINT8)</text>
<text x="94.5" y="53.1">ADC7</text>
<text x="101.5" y="51.8">22</text>
<text x="101.5" y="49.3">23</text>
<text x="210.6" y="53.1">6</text>
<text x="210.6" y="50.5">5</text>
<text x="213.6" y="51.5">USART</text>
<text x="213.6" y="49">PDN</text>
<text x="225.8" y="49">M1A</text>
<text x="225.8" y="51.5">M2A</text>
<text x="232.2" y="50.5">12</text>
<text x="232.2" y="53.1">11</text>
<text x="268.9" y="50.5">3</text>
<text x="268.9" y="53.1">4</text>
<text x="271.2" y="49.3">2</text>
<text x="271.2" y="51.8">3</text>
<text x="17.5" y="54.3">12</text>
<text x="17.5" y="56.9">13</text>
<text x="17.5" y="59.4">14</text>
<text x="21" y="55.6">(PCINT0/CLKO/ICP1)PB0</text>
<text x="21" y="58.1">(PCINT1/OC1A)PB1</text>
<text x="94.5" y="58.1">AREF</text>
<text x="95.5" y="55.6">GND</text>
<text x="101.5" y="59.4">19</text>
<text x="101.5" y="56.9">20</text>
<text x="101.5" y="54.3">21</text>
<text x="210.6" y="58.1">8</text>
<text x="210.6" y="55.6">7</text>
<text x="213.6" y="59.2">Dir</text>
<text x="213.6" y="56.6">Step</text>
<text x="213.6" y="54.1">CLK</text>
<text x="225.8" y="54.1">M2B</text>
<text x="226.2" y="59.2">Gnd</text>
<text x="226.6" y="56.6">VIO</text>
<text x="232.2" y="55.6">10</text>
<text x="232.2" y="58.1">9</text>
<text x="271.2" y="54.3">4</text>
<text x="17.5" y="62">15</text>
<text x="17.5" y="64.5">16</text>
<text x="21" y="60.7">(PCINT2/SS#/OC1B)PB2</text>
<text x="21" y="63.2">(PCINT3/OC2A/MOSI)PB3</text>
<text x="21" y="65.8">(PCINT4/MISO)PB4</text>
<text x="81.6" y="65.8">PB5(SCK/PCINT5)</text>
<text x="94.2" y="63.2">AVCC</text>
<text x="94.5" y="60.7">ADC6</text>
<text x="101.5" y="64.5">17</text>
<text x="101.5" y="62">18</text>
<text x="163.5" y="70.8">1</text>
<text x="187.8" y="70.8">8</text>
<text x="163.5" y="73.4">2</text>
<text x="163.5" y="75.9">3</text>
<text x="165.8" y="72.1">VIN</text>
<text x="165.8" y="74.7">OUTPUT</text>
<text x="165.8" y="77.2">FEEDBACK</text>
<text x="181.8" y="77.2">GND</text>
<text x="181.8" y="74.7">GND</text>
<text x="181.8" y="72.1">GND</text>
<text x="187.8" y="75.9">6</text>
<text x="187.8" y="73.4">7</text>
<text x="59.7" y="78.8" transform="rotate(-90 59.7 78.8)">2</text>
<text x="163.5" y="78.5">4</text>
<text x="165.8" y="79.7">ON/OFF</text>
<text x="181.8" y="79.7">GND</text>
<text x="187.8" y="78.5">5</text>
<text x="59.7" y="88.2" transform="rotate(-90 59.7 88.2)">1</text>
<text x="244.1" y="90.7" transform="rotate(-90 244.1 90.7)">1</text>
<text x="246.6" y="90.7" transform="rotate(-90 246.6 90.7)">2</text>
<text x="249.2" y="90.7" transform="rotate(-90 249.2 90.7)">3</text>
<text x="254.4" y="107.3">1</text>
<text x="266.9" y="107.3">2</text>
<text x="254.4" y="109.8">3</text>
<text x="254.4" y="112.3">5</text>
<text x="266.9" y="109.8">4</text>
<text x="266.9" y="112.3">6</text>
<text x="50.5" y="121.6">1</text>
<text x="50.5" y="124.2">2</text>
<text x="52.8" y="122.9">1</text>
<text x="52.8" y="125.5">2</text>
<text x="112.7" y="125.5">EP</text>
<text x="116.7" y="124.2">9</text>
<text x="50.5" y="126.7">3</text>
<text x="50.5" y="129.3">4</text>
<text x="52.8" y="128">3</text>
<text x="52.8" y="130.5">4</text>
<text x="97.4" y="126.7">1</text>
<text x="97.4" y="129.3">2</text>
<text x="97.4" y="131.8">3</text>
<text x="99.7" y="128">GND</text>
<text x="99.7" y="130.5">IN2</text>
<text x="109.7" y="128">OUT2</text>
<text x="110.5" y="130.5">ISEN</text>
<text x="116.7" y="131.8">6</text>
<text x="116.7" y="129.3">7</text>
<text x="116.7" y="126.7">8</text>
<text x="144.4" y="128">1</text>
<text x="144.4" y="130.5">2</text>
<text x="146.7" y="129.3">1</text>
<text x="146.7" y="131.8">2</text>
<text x="215.6" y="128">1</text>
<text x="215.6" y="130.5">2</text>
<text x="217.9" y="129.3">1</text>
<text x="217.9" y="131.8">2</text>
<text x="97.4" y="134.3">4</text>
<text x="99.7" y="133.1">IN1</text>
<text x="99.7" y="135.6">VREF</text>
<text x="109.7" y="133.1">OUT1</text>
<text x="112.3" y="135.6">VM</text>
<text x="116.7" y="134.3">5</text>
<text x="51.7" y="144.5">1</text>
<text x="51.7" y="147">2</text>
<text x="51.7" y="149.6">3</text>
<text x="54" y="145.8">1</text>
<text x="54" y="148.3">2</text>
<text x="51.7" y="152.1">4</text>
<text x="54" y="150.9">3</text>
<text x="54" y="153.4">4</text>
<text x="255.4" y="158.5">1</text>
<text x="255.4" y="161">2</text>
<text x="266.1" y="161">5</text>
<text x="266.1" y="158.5">6</text>
<text x="51.7" y="167.4">1</text>
<text x="107.6" y="167.4">1</text>
<text x="121.8" y="167.4">6</text>
<text x="195.2" y="166.1">1</text>
<text x="197.5" y="167.4">SW</text>
<text x="205.1" y="167.4">NC</text>
<text x="209.4" y="166.1">6</text>
<text x="255.4" y="163.6">3</text>
<text x="266.1" y="163.6">4</text>
<text x="51.7" y="169.9">2</text>
<text x="51.7" y="172.4">3</text>
<text x="54" y="168.6">1</text>
<text x="54" y="171.2">2</text>
<text x="54" y="173.7">3</text>
<text x="107.6" y="169.9">2</text>
<text x="107.6" y="172.4">3</text>
<text x="109.9" y="168.6">SW</text>
<text x="109.9" y="171.2">GND</text>
<text x="109.9" y="173.7">FB</text>
<text x="117" y="171.2">VIN</text>
<text x="117.5" y="168.6">NC</text>
<text x="117.6" y="173.7">EN</text>
<text x="121.8" y="172.4">4</text>
<text x="121.8" y="169.9">5</text>
<text x="195.2" y="168.6">2</text>
<text x="195.2" y="171.2">3</text>
<text x="197.5" y="169.9">GND</text>
<text x="197.5" y="172.4">FB</text>
<text x="204.6" y="169.9">VIN</text>
<text x="205.3" y="172.4">EN</text>
<text x="209.4" y="171.2">4</text>
<text x="209.4" y="168.6">5</text>
<text x="51.7" y="175">4</text>
<text x="54" y="176.3">4</text>
</g>
<g font-size="1.5" fill="#000080">
<text x="148.3" y="72">L3</text>
<text x="252.5" y="87.3">U12</text>
</g>
</svg>
